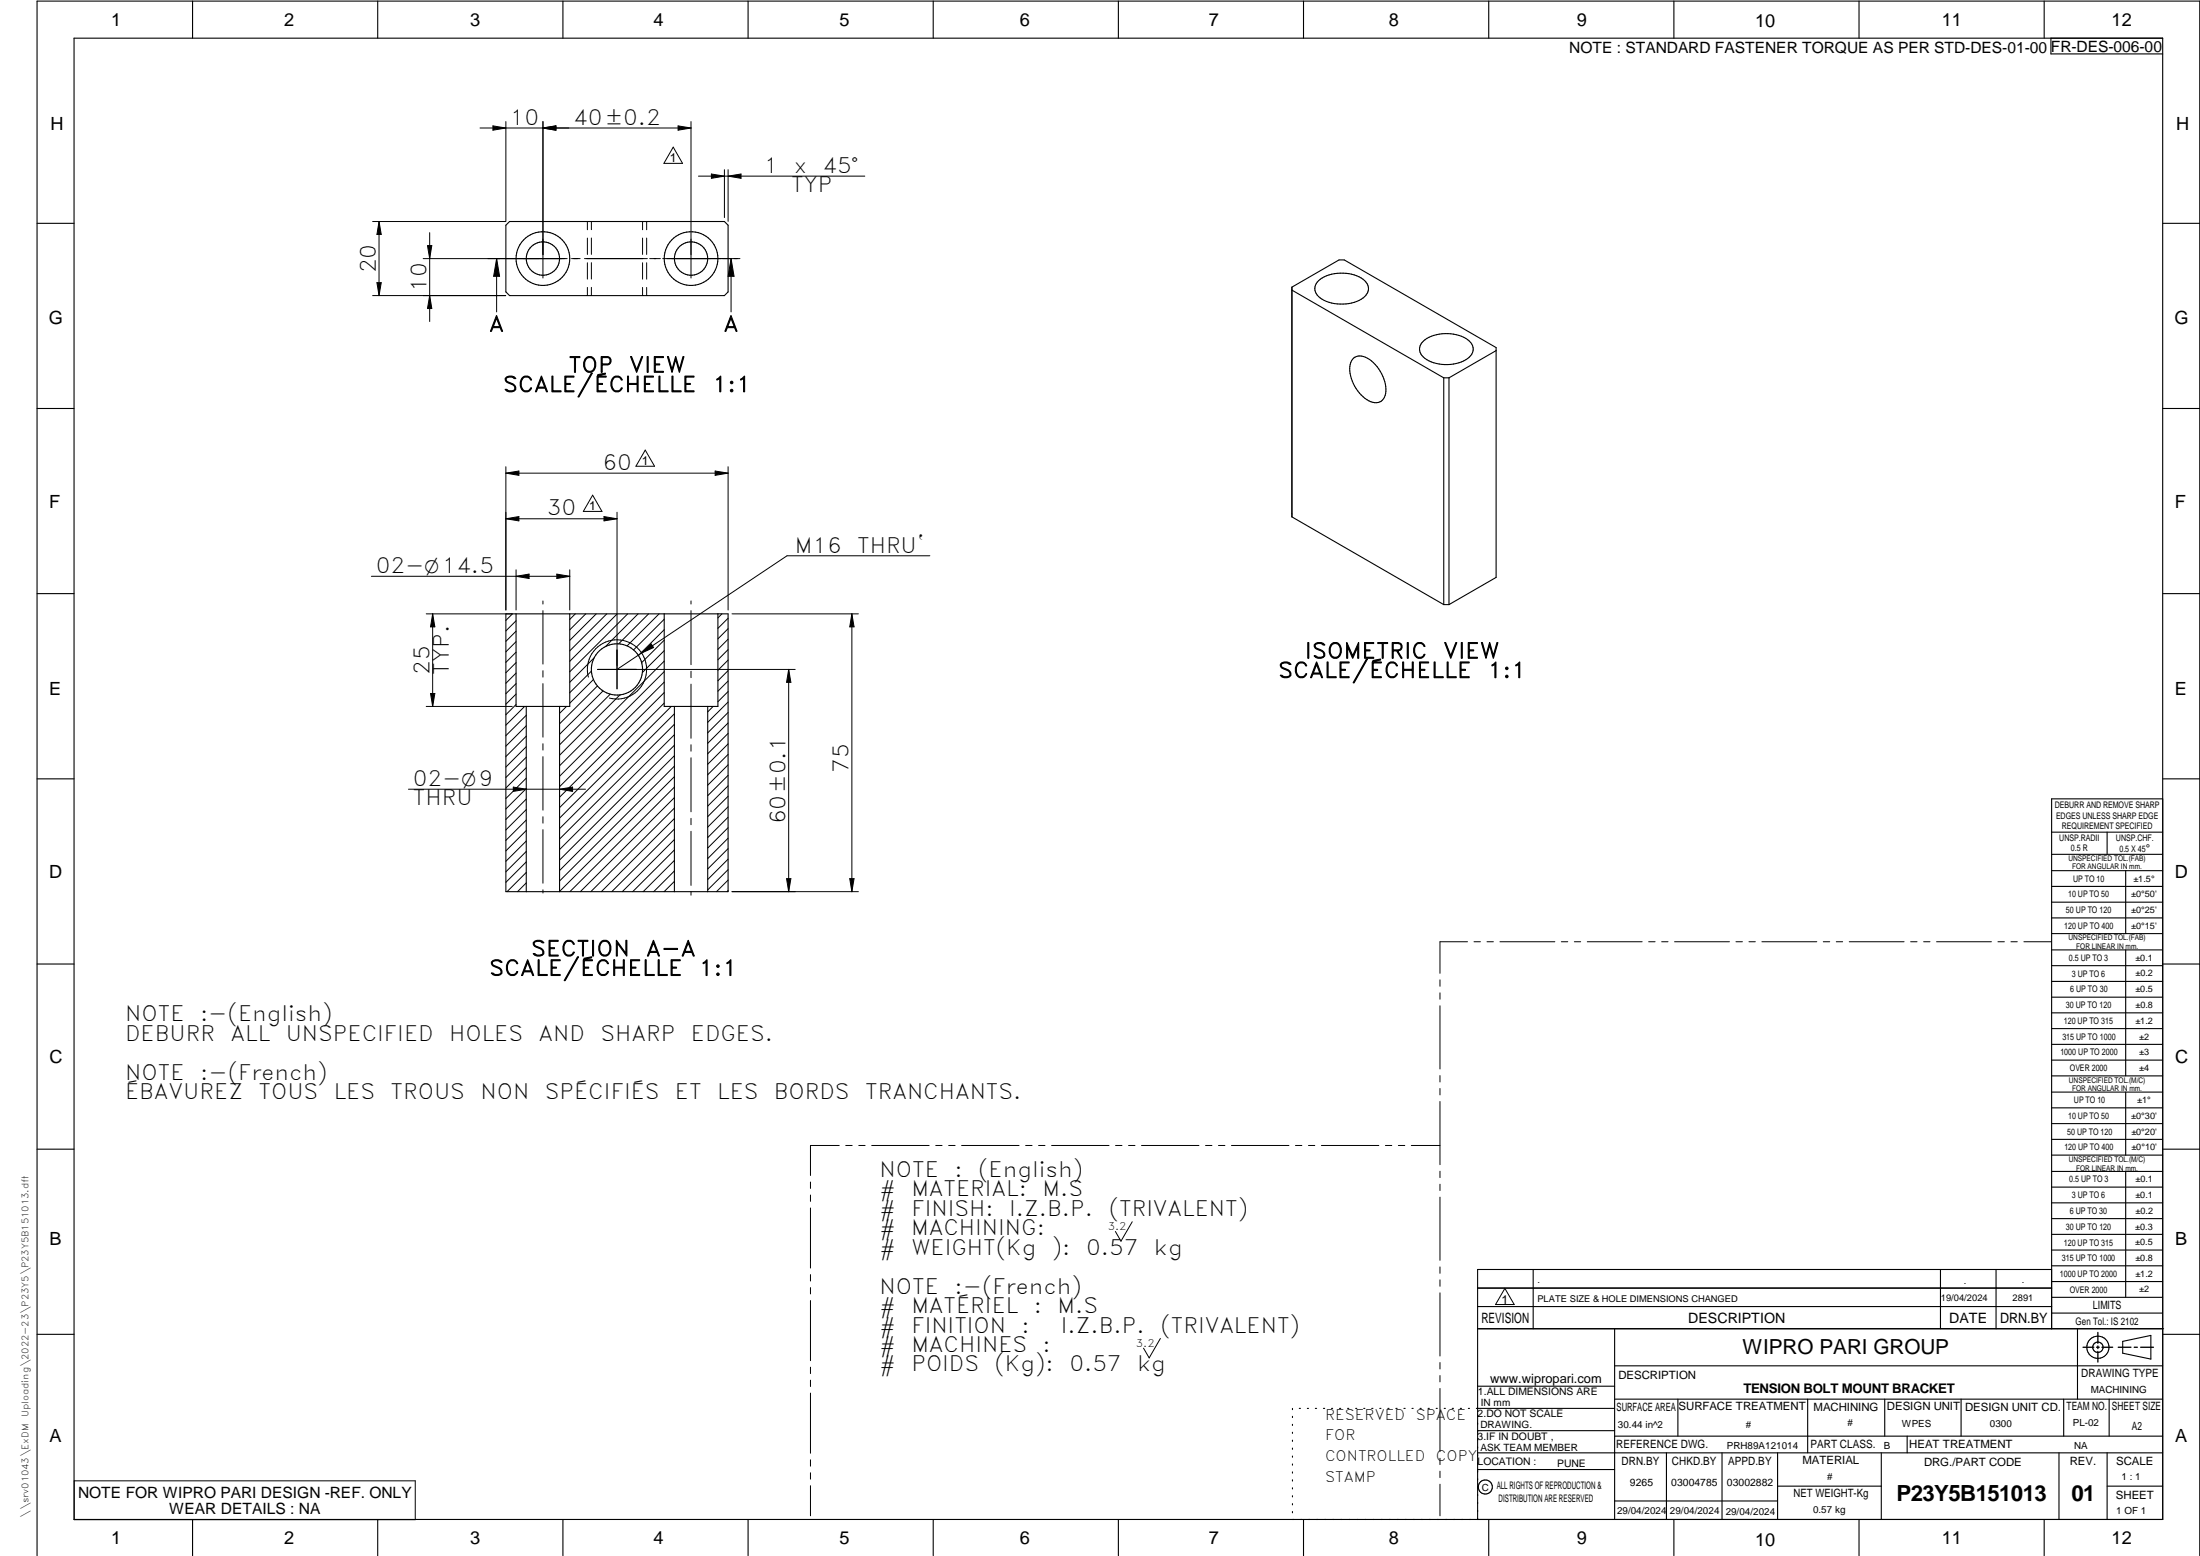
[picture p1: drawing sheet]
<svg xmlns="http://www.w3.org/2000/svg" width="594mm" height="420mm" viewBox="0 0 594 420" stroke-linecap="round" stroke-linejoin="round" font-family="sans-serif">
<g fill="none" stroke="#000" stroke-width=".3">
<path d="M20 10.3h564v400h-564zM52 .3v10M102 .3v10M152 .3v10M202 .3v10M252 .3v10M302 .3v10M352 .3v10M402 .3v10M452 .3v10M502 .3v10M552 .3v10"/>
<path d="M553.8 10.3v4.3h30.2M137.6 59.8h58l1 1v18l-1 1h-58l-1-1v-18zM10 60.3h10M348.9 78.3l41 23.7M356.1 75.8a10.6 10.6 0 0 1 12.4 0 2.97 2.97 0 0 1-.9 5 10.9 10.9 0 0 1-11.5-.7 2.77 2.77 0 0 1 0-4.3zM584 60.3h10M365.5 96.7a3.8 3.8 0 0 1 4.9 .8 10.2 10.2 0 0 1 3.7 9.2 2.79 2.79 0 0 1-4.4 1.6 10.2 10.2 0 0 1-5.1-9.9l.4-1zM384.4 92.1a10.5 10.5 0 0 1 12.4 0 2.95 2.95 0 0 1-1 5 10.4 10.4 0 0 1-11.8-1.1 2.7 2.7 0 0 1 .4-3.9zM404 94.7l-12.7 7.3M10 110.3h10M389.9 102v61.3M389.9 102h1.4"/>
<path d="M391.3 102v61.3M584 110.3h10M10 160.3h10M136.6 165.8h60v75h-60zM139.4 165.8v25h14.5v-25M179.4 165.8v25h14.5v-25M389.9 163.3l-41-23.7v-62.1l12.7-7.3h1.4l41 23.7v62l-12.7 7.4M389.9 163.3h1.4M584 160.3h10M142.1 190.8v50M151.1 190.8v50M182.1 190.8v50"/>
<path d="M191.1 190.8v50M10 210.3h10M584 215.7h-30v143.1M584 210.3h10M554 230.7h30M554 224.7h30M554 235.1h30M554 239.4h30M569 224.7v6M574 235.1v17M554 243.6h30M554 247.9h30"/>
<path d="M554 252.1h30M554 256.5h30M574 256.5v34M10 260.3h10M554 260.8h30M554 265h30M554 269.3h30M554 273.5h30M554 277.7h30M584 260.3h10M554 282h30M554 286.3h30"/>
<path d="M554 290.5h30M554 294.9h30M554 299.1h30M574 294.9v17M10 310.3h10M554 303.4h30M554 307.7h30M554 311.9h30M554 316.3h30M574 316.3v34M584 310.3h10M554 320.5h30"/>
<path d="M554 324.8h30M554 329.1h30M554 333.3h30M554 337.5h30M399 358.8h185.3M399 352.8h155M399 347.8h155M414 342.8v16M436 358.8v51.5M524 342.8v16M539 342.8v16M554 342.8h-155v67.5"/>
<path d="M554 341.8h30M554 346.1h30M554 350.3h30M554 354.6h30M561 358.8v19M10 360.3h10M399 374.3h37M436 368.8h148M436 377.8h148M453.1 377.8v10M488.1 377.8v14.5M508.9 377.8v10"/>
<path d="M529.6 377.8v10M557.3 377.8v10M569.5 377.8v10M573.2 362.2l7.6-1.6v6.4l-7.6-1.6zM584 360.3h10M349 380.3v.3M349 382.4v.4M349 384.6v.3M349 386.7v.4M349 388.9v.3M349 391v.4M349 393.2v.3"/>
<path d="M349 395.3v.3M349 397.4v.4M349 399.6v.3M350.9 380.3h.3M353 380.3h.3M355.2 380.3h.3M357.4 380.3h.3M359.6 380.3h.3M361.7 380.3h.3M363.9 380.3h.3M366.1 380.3h.3M368.3 380.3h.3"/>
<path d="M370.4 380.3h.3M372.6 380.3h.3M374.8 380.3h.3M376.9 380.3h.4M379.1 380.3h.3M381.3 380.3h.3M383.4 380.3h.4M385.6 380.3h.4M387.8 380.3h.3M390 380.3h.3M392.1 380.3h.4M394.3 380.3h.4"/>
<path d="M396.5 380.3h.3M399 396.8h37M399 392.3h185M399 386.3h37M436 387.8h148M436 380.3h-37.3M450 392.3v18M465 392.3v18M480 392.3v18M508 392.3v18M515 387.8v4.5M556 392.3v18"/>
<path d="M569 392.3v18M52 410.3v9.8M102 410.3v9.8M152 410.3v9.8M202 410.3v9.8M252 410.3v9.8M302 410.3v9.8M349 401.7v.4M349 403.9v.3M349 406v.4M349 408.2v.3M352 410.3v9.8"/>
<path d="M402 410.3v9.8M436 405.3h44M452 410.3v9.8M480 401.3h28M502 410.3v9.8M552 410.3v9.8M569 401.3h15M10 420.1v-419.8h584v419.8"/>
<circle cx="146.6" cy="69.8" r="7.3"/>
<circle cx="146.6" cy="69.8" r="4.5"/>
<circle cx="186.6" cy="69.8" r="7.3"/>
<circle cx="186.6" cy="69.8" r="4.5"/>
<circle cx="166.6" cy="180.8" r="6.9"/>
<circle cx="566.5" cy="363.8" r="1.4"/>
<circle cx="566.5" cy="363.8" r="3"/>
<circle cx="401.1" cy="401.5" r="1.91"/>
</g>
<g fill="none" stroke="#000" stroke-width=".27">
<path d="M129.6 34.6h57M133.1 34l3.5 .6-3.5 .6zM136.6 32.8v27M146.6 34.6l3.5-.6v1.2zM146.6 32.8v42.3M181.8 39.7l2.5 4.4h-5zM183.1 34l3.5 .6-3.5 .6zM186.6 32.8v42.3M100.6 59.8h36M102.4 59.8v20M102.4 59.8l.5 3.5h-1.1zM158.6 59.8v2.2"/>
<path d="M159.7 59.8v2.2M173.5 59.8v2.2M174.6 59.8v2.2M188.6 47.6h44.9M192.1 47l3.5 .6-3.5 .6zM195.6 45.8v13M196.6 45.8v14M196.6 47.6l3.5-.6v1.2zM100.6 79.8h36M101.8 76.3h1.1l-.5 3.5zM114.3 69.8h38.9M115.4 66.3h1.2l-.6 3.5z"/>
<path d="M116 62.8v24M116 79.8l.6 3.5h-1.2zM134.1 69.8l.8 4.8h-1.6zM134.1 69.8v14.4M154.3 69.8h2.3M157.8 69.8h17M158.6 64.3v4.4M158.6 71v4.4M158.6 77.6v2.2M159.7 64.3v4.4M159.7 70.9v4.5M159.7 77.6v2.2"/>
<path d="M173.5 64.3v4.4M173.5 71v4.4M173.5 77.6v2.2M174.6 64.3v4.4M174.6 71v4.4M174.6 77.6v2.2M175.4 69.8h2.9M178.9 69.8h20.9M197.4 69.8l.8 4.8h-1.6zM197.4 69.8v14.4M136.6 126v38.7M136.6 127.8l3.5-.6v1.2z"/>
<path d="M136.6 127.8h60M160 133.7l2.6 4.4h-5.1zM163.1 139.5l3.5 .6-3.5 .6zM166.6 138.3v47.7M174.2 121.5l2.6 4.4h-5.1zM193.1 127.2l3.5 .6-3.5 .6zM196.6 126v38.7M100.3 155.6h53.6M136.6 140.1l3.5-.6v1.2zM136.6 140.1h30M139.4 155.6l3.5-.6v1.2zM139.4 153.9v10.8"/>
<path d="M150.4 155l3.5 .6-3.5 .6zM153.9 153.9v10.8M251.1 150.1h-38.6l-45.9 30.7M115.1 165.8h23.2M116.8 165.8v25M116.8 165.8l.6 3.5h-1.1zM138.4 165.8l-1.8 1.7M139.4 167.6l-2.8 2.8M139.4 170.4l-2.8 2.8M139.4 173.3l-2.8 2.7M139.4 176.1l-2.8 2.8M139.4 178.9l-2.8 2.8"/>
<path d="M146.6 162.3v.8M146.6 164.9v14.4M155.4 165.8l-1.5 1.5M158.2 165.8l-4.3 4.3M160.4 177.6l-6.5 6.6M161 165.8l-7.1 7.1M163.8 165.8l-9.9 9.9M166.7 165.8l-12.8 12.8M169.5 165.8l-15.6 15.6M172.3 165.8l-8.8 8.8M173.3 176.3l2.5-2.4 .7 1zM175.1 165.8l-8.1 8.1"/>
<path d="M178 165.8l-8.7 8.6M179.4 175.7l-5.9 5.9M179.4 170l-7 7M179.4 178.5l-28.3 28.3M179.4 167.2l-8.3 8.3M179.4 172.9l-6.1 6M186.6 162.3v.8M186.6 164.9v14.6M194.9 165.8l-1 1.1M196.6 166.9l-2.7 2.8M196.6 169.8l-2.7 2.7M196.6 172.6l-2.7 2.7"/>
<path d="M196.6 175.4l-2.7 2.8M196.6 178.2l-2.7 2.8M197.7 165.8h34.1M230 165.8v75M230 165.8l.6 3.5h-1.1zM115.1 190.8h23.2M116.3 187.3h1.1l-.6 3.5zM139.4 181.8l-2.8 2.7M139.4 187.4l-2.8 2.8M139.4 190.2l-2.8 2.8M139.4 184.6l-2.8 2.7M141.7 190.8l-5.1 5"/>
<path d="M142.1 196l-5.5 5.5M142.1 198.8l-5.5 5.5M142.1 193.1l-5.5 5.5M146.6 181.1v1.7M146.6 184.6v14.5M153 190.8l-1.9 1.8M158.9 182.8a8 8 0 0 1 7-10 8 8 0 0 1 8.7 8.7 8 8 0 0 1-10.1 7M159.7 181.2l-5.8 5.8M160.2 183.5l-6.3 6.4M161.3 185.2l-10.2 10.3M161.4 180.8h53.3M162.8 186.6l-11.7 11.7"/>
<path d="M164.8 187.4l-13.7 13.7M167.4 187.6l-16.3 16.3M179.4 187l-28.3 28.3M179.4 189.8l-28.3 28.3M179.4 181.4l-28.3 28.2M179.4 184.2l-28.3 28.2M181.3 190.8l-30.2 30.1M182.1 192.7l-31 31.1M182.1 195.6l-31 31M182.1 198.4l-31 31M186.6 181.3v1.7M186.6 184.7v14.6"/>
<path d="M192.6 190.8l-1.5 1.4M196.6 181.1l-2.7 2.7M196.6 183.9l-2.7 2.7M196.6 186.7l-2.7 2.8M196.6 189.6l-5.5 5.5M196.6 192.4l-5.5 5.5M196.6 195.2l-5.5 5.5M196.6 198l-5.5 5.5M213 180.8l.6 3.5h-1.2zM213 180.8v60M110.3 213.1h47.8M138.6 212.5l3.5 .6-3.5 .6z"/>
<path d="M142.1 201.6l-5.5 5.5M142.1 210.1l-5.5 5.5M142.1 212.9l-5.5 5.5M142.1 215.8l-5.5 5.5M142.1 218.6l-5.5 5.5M142.1 204.5l-5.5 5.5M142.1 207.3l-5.5 5.5M146.6 200.8v1.7M146.6 204.3v14.5M151.1 213.1l3.5-.6v1.2zM182.1 201.2l-31 31M182.1 206.9l-31 31"/>
<path d="M182.1 209.7l-31 31M182.1 204.1l-31 31M182.1 212.5l-28.2 28.3M182.1 215.4l-25.4 25.4M182.1 218.2l-22.6 22.6M186.6 201.1v1.7M186.6 204.6v14.6M196.6 200.9l-5.5 5.5M196.6 203.7l-5.5 5.5M196.6 206.5l-5.5 5.5M196.6 209.4l-5.5 5.5M196.6 212.2l-5.5 5.5"/>
<path d="M196.6 215l-5.5 5.5M196.6 217.8l-5.5 5.6M142.1 235.6l-5.2 5.2M142.1 224.3l-5.5 5.5M142.1 232.7l-5.5 5.6M142.1 221.4l-5.5 5.5M142.1 227.1l-5.5 5.5M142.1 229.9l-5.5 5.5M142.1 238.4l-2.3 2.4M146.6 220.5v1.8M146.6 224v14.5M182.1 221l-19.7 19.8"/>
<path d="M182.1 223.9l-16.9 16.9M182.1 226.7l-14.1 14.1M182.1 229.5l-11.2 11.3M182.1 232.3l-8.4 8.5M182.1 235.2l-5.6 5.6M182.1 238l-2.8 2.8M186.6 221v1.7M186.6 224.5v14.6M196.6 237.6l-3.1 3.2M196.6 220.7l-5.5 5.5M196.6 223.5l-5.5 5.5M196.6 226.3l-5.5 5.5"/>
<path d="M196.6 229.2l-5.5 5.5M196.6 232l-5.5 5.5M196.6 234.8l-5.5 5.5M212.4 237.3h1.2l-.6 3.5zM229.5 237.3h1.1l-.6 3.5zM146.6 240.3v.8M186.6 240.8v.9M196.6 240.5l-.3 .3M197.7 240.8h34.1M396.3 254.3h-7.5v8.5M398 254.3h1.8M401.5 254.3h1.8"/>
<path d="M405 254.3h14.9M421.6 254.3h1.7M425.1 254.3h1.7M428.6 254.3h14.8M445.2 254.3h1.7M448.7 254.3h1.7M452.2 254.3h14.8M468.8 254.3h1.7M472.3 254.3h1.7M475.8 254.3h14.8M492.4 254.3h1.7M495.9 254.3h1.7"/>
<path d="M499.4 254.3h14.8M515.9 254.3h1.8M519.4 254.3h1.8M522.9 254.3h14.9M539.5 254.3h1.7M543 254.3h1.7M546.5 254.3h7.4M388.8 264.6v1.7M388.8 268.1v1.7M388.8 271.6v17M388.8 290.4v1.8M388.8 293.9v1.8"/>
<path d="M388.8 297.4v17.1M218.9 319.2v1.7M226.6 309.3h-7.7v8.1M228.4 309.3h1.7M231.9 309.3h1.7M235.4 309.3h15.5M252.7 309.3h1.7M256.2 309.3h1.7M259.7 309.3h15.5M277 309.3h1.7M280.5 309.3h1.7M284 309.3h15.5"/>
<path d="M301.2 309.3h1.8M304.8 309.3h1.7M308.2 309.3h15.6M325.5 309.3h1.8M329 309.3h1.8M332.5 309.3h15.6M349.8 309.3h1.8M353.3 309.3h1.7M356.8 309.3h15.5M374.1 309.3h1.7M377.6 309.3h1.7M381.1 309.3h7.7"/>
<path d="M388.8 316.3v1.7M388.8 319.8v1.7M218.9 322.7v1.7M218.9 326.2v16.2M305.7 329.9l-3 5.3-1.5-2.7M388.8 323.3v17M218.9 344.2v1.7M218.9 347.7v1.7M218.9 351.2v16.2M388.8 342.1v1.7M388.8 345.6v1.7M388.8 349.1v17.1"/>
<path d="M406.4 347.9l2.5 4.4h-5zM218.9 369.2v1.7M218.9 372.7v1.7M218.9 376.2v16.2M313.3 361.4l-3 5.3-1.5-2.7M388.8 367.9v1.8M388.8 371.4v1.7M388.8 374.9v17.1M20 399.9h92.1v10.5h-92.1zM218.9 394.2v1.7M218.9 397.7v1.7M388.8 393.8v1.7"/>
<path d="M388.8 397.3v1.7M218.9 401.2v8.1M388.8 400.8v8.5"/>
</g>
<path d="M566.5 359.8v2.9M562.5 363.8h2.9M566.1 363.8h.8M566.5 363.5v.7M566.5 364.9v2.9M567.6 363.8h2.9M572 363.8h3.4M576.3 363.8h.9M578.1 363.8h3.4" fill="none" stroke="#000" stroke-width=".36"/>
<g fill="#000">
<path d="M133.1 34l3.5 .6-3.5 .6zM146.6 34.6l3.5-.6v1.2zM183.1 34l3.5 .6-3.5 .6zM192.1 47l3.5 .6-3.5 .6zM196.6 47.6l3.5-.6v1.2zM102.4 59.8l.5 3.5h-1.1zM101.8 76.3h1.1l-.5 3.5zM115.4 66.3h1.2l-.6 3.5zM134.1 69.8l.8 4.8h-1.6zM197.4 69.8l.8 4.8h-1.6zM116 79.8l.6 3.5h-1.2zM136.6 127.8l3.5-.6v1.2z"/>
<path d="M136.6 140.1l3.5-.6v1.2zM163.1 139.5l3.5 .6-3.5 .6zM193.1 127.2l3.5 .6-3.5 .6zM139.4 155.6l3.5-.6v1.2zM150.4 155l3.5 .6-3.5 .6zM116.8 165.8l.6 3.5h-1.1zM173.3 176.3l2.5-2.4 .7 1zM230 165.8l.6 3.5h-1.1zM116.3 187.3h1.1l-.6 3.5zM213 180.8l.6 3.5h-1.2zM138.6 212.5l3.5 .6-3.5 .6zM151.1 213.1l3.5-.6v1.2z"/>
<path d="M212.4 237.3h1.2l-.6 3.5zM229.5 237.3h1.1l-.6 3.5z"/>
</g>
<g font-size="6">
<text x="512.1" y="405.2">P23Y5B151013</text>
<text x="559.4" y="405.2">01</text>
</g>
<g font-size="5.7">
<text x="137.7" y="33.7">10</text>
<text x="154.7" y="33.7">40±0.2</text>
<text x="206.2" y="46.7">1</text>
<text x="214.3" y="46.7">x</text>
<text x="222.1" y="46.7">45°</text>
<text x="213.7" y="51.9">TYP</text>
<text x="101.5" y="73.8" transform="rotate(-90 101.5 73.8)">20</text>
<text x="115.1" y="78.8" transform="rotate(-90 115.1 78.8)">10</text>
<text x="132.1" y="89.5">A</text>
<text x="195.4" y="89.5">A</text>
<text x="153.6" y="100.5">TOP</text>
<text x="169.9" y="100.5">VIEW</text>
<text x="135.8" y="105.8">SCALE/ÉCHELLE</text>
<text x="192.4" y="105.8">1:1</text>
<text x="162.7" y="126.9">60</text>
<text x="147.7" y="139.2">30</text>
<text x="214.6" y="149.2">M16</text>
<text x="231.5" y="149.2">THRU`</text>
<text x="101.5" y="154.7">02-O14.5</text>
<text x="352.4" y="177.8">ISOMETRIC</text>
<text x="389.8" y="177.8">VIEW</text>
<text x="116" y="182.2" transform="rotate(-90 116 182.2)">25</text>
<text x="121.2" y="182.2" transform="rotate(-90 121.2 182.2)">TYP.</text>
<text x="345.2" y="183">SCALE/ÉCHELLE</text>
<text x="401.7" y="183">1:1</text>
<text x="229.2" y="208.7" transform="rotate(-90 229.2 208.7)">75</text>
<text x="111.5" y="212.2">02-O9</text>
<text x="111.5" y="217.5">THRU</text>
<text x="212.1" y="222.6" transform="rotate(-90 212.1 222.6)">60±0.1</text>
<text x="132.1" y="263.4">SCALE/ÉCHELLE</text>
<text x="143.4" y="258.2">SECTION</text>
<text x="174.4" y="258.2">A-A</text>
<text x="188.7" y="263.4">1:1</text>
<text x="33.8" y="275.8">NOTE</text>
<text x="54" y="275.8">:-(English)</text>
<text x="33.8" y="281.1">DEBURR</text>
<text x="62.3" y="281.1">ALL</text>
<text x="77.1" y="281.1">UNSPECIFIED</text>
<text x="121.3" y="281.1">HOLES</text>
<text x="145.4" y="281.1">AND</text>
<text x="162.1" y="281.1">SHARP</text>
<text x="186.6" y="281.1">EDGES.</text>
<text x="33.8" y="291.6">NOTE</text>
<text x="54" y="291.6">:-(French)</text>
<text x="33.8" y="296.8">ÉBAVUREZ</text>
<text x="69.8" y="296.8">TOUS</text>
<text x="90.1" y="296.8">LES</text>
<text x="105.4" y="296.8">TROUS</text>
<text x="129.7" y="296.8">NON</text>
<text x="147.1" y="296.8">SPÉCIFIÉS</text>
<text x="182.3" y="296.8">ET</text>
<text x="193.7" y="296.8">LES</text>
<text x="209" y="296.8">BORDS</text>
<text x="233.6" y="296.8">TRANCHANTS.</text>
<text x="237.5" y="317.8">NOTE</text>
<text x="257.7" y="317.8">:</text>
<text x="264.2" y="317.8">(English)</text>
<text x="237.5" y="323.1">#</text>
<text x="246.1" y="323.1">MATERIAL:</text>
<text x="281.5" y="323.1">M.S</text>
<text x="237.5" y="328.3">#</text>
<text x="246.1" y="328.3">FINISH:</text>
<text x="272.5" y="328.3">I.Z.B.P.</text>
<text x="299.4" y="328.3">(TRIVALENT)</text>
<text x="237.5" y="333.6">#</text>
<text x="246.1" y="333.6">MACHINING:</text>
<text x="237.5" y="338.8">#</text>
<text x="246.1" y="338.8">WEIGHT(Kg</text>
<text x="284" y="338.8">):</text>
<text x="293.3" y="338.8">0.57</text>
<text x="311.6" y="338.8">kg</text>
<text x="237.5" y="349.3">NOTE</text>
<text x="257.7" y="349.3">:-(French)</text>
<text x="237.5" y="354.6">#</text>
<text x="237.5" y="359.8">#</text>
<text x="246.1" y="354.6">MATÉRIEL</text>
<text x="246.1" y="359.8">FINITION</text>
<text x="275.9" y="359.8">:</text>
<text x="279.2" y="354.6">:</text>
<text x="285.6" y="354.6">M.S</text>
<text x="286.5" y="359.8">I.Z.B.P.</text>
<text x="313.4" y="359.8">(TRIVALENT)</text>
<text x="237.5" y="365.1">#</text>
<text x="246.1" y="365.1">MACHINES</text>
<text x="281.6" y="365.1">:</text>
<text x="237.5" y="370.3">#</text>
<text x="246.1" y="370.3">POIDS</text>
<text x="268.6" y="370.3">(Kg):</text>
<text x="288.8" y="370.3">0.57</text>
<text x="307.1" y="370.3">kg</text>
</g>
<text font-size="5.6" x="470.5" y="365.5">WIPRO PARI GROUP</text>
<g font-size="4.9">
<text x="30" y="7">1</text>
<text x="76.7" y="7">2</text>
<text x="127" y="7">3</text>
<text x="176.5" y="7">4</text>
<text x="226.7" y="7">5</text>
<text x="275.4" y="7">6</text>
<text x="326.4" y="7">7</text>
<text x="375" y="7">8</text>
<text x="425.8" y="7">9</text>
<text x="473.9" y="7.4">10</text>
<text x="524.3" y="7">11</text>
<text x="570.2" y="7">12</text>
<text x="13.6" y="35.2">H</text>
<text x="587.6" y="35.2">H</text>
<text x="13.2" y="87.5">G</text>
<text x="587.2" y="87.5">G</text>
<text x="13.3" y="137.1">F</text>
<text x="587.3" y="137.1">F</text>
<text x="13.3" y="187.6">E</text>
<text x="587.3" y="187.6">E</text>
<text x="13.3" y="237">D</text>
<text x="587.3" y="237">D</text>
<text x="13.4" y="287.1">C</text>
<text x="587.4" y="287.1">C</text>
<text x="13.4" y="336.3">B</text>
<text x="587.4" y="336.3">B</text>
<text x="13.4" y="389.3">A</text>
<text x="587.4" y="389.3">A</text>
<text x="30" y="417">1</text>
<text x="76.7" y="417">2</text>
<text x="127" y="417">3</text>
<text x="176.5" y="417">4</text>
<text x="226.7" y="417">5</text>
<text x="275.4" y="417">6</text>
<text x="326.4" y="417">7</text>
<text x="375" y="417">8</text>
<text x="425.8" y="417">9</text>
<text x="473.9" y="417.4">10</text>
<text x="524.3" y="417">11</text>
<text x="570.2" y="417">12</text>
</g>
<g font-size="4.2">
<text x="423.7" y="14.3">NOTE : STANDARD FASTENER TORQUE AS PER STD-DES-01-00</text>
<text x="553.8" y="14">FR-DES-006-00</text>
<text x="21.1" y="404.4">NOTE FOR WIPRO PARI DESIGN -REF. ONLY</text>
<text x="45.7" y="408.9">WEAR DETAILS : NA</text>
</g>
<g font-size="3.9">
<text x="357.8" y="383.4">RESERVED</text>
<text x="382.3" y="383.4">SPACE</text>
<text x="357.8" y="388.9">FOR</text>
<text x="357.8" y="394.5">CONTROLLED</text>
<text x="387.8" y="394.5">COPY</text>
<text x="357.8" y="400.1">STAMP</text>
</g>
<g font-size="3.8">
<text x="400.1" y="357.1">REVISION</text>
<text x="455.9" y="357.1">DESCRIPTION</text>
<text x="526.4" y="357.1">DATE</text>
<text x="540.1" y="357.1">DRN.BY</text>
</g>
<text font-size="3.6" x="470.8" y="376.2">TENSION BOLT MOUNT BRACKET</text>
<text font-size="3.5" x="402.4" y="373.3">www.wipropari.com</text>
<g font-size="3.4">
<text x="180.9" y="43.8">1</text>
<text x="173.3" y="125.6">1</text>
<text x="159.1" y="137.8">1</text>
<text x="405.4" y="352">1</text>
</g>
<g font-size="3.1">
<text x="565.2" y="353.5">LIMITS</text>
<text x="562" y="371.7">DRAWING TYPE</text>
<text x="437" y="372.3">DESCRIPTION</text>
<text x="436.5" y="380.9">SURFACE AREA</text>
<text x="453.3" y="380.9">SURFACE TREATMENT</text>
<text x="489.7" y="380.9">MACHINING</text>
<text x="509.5" y="380.9">DESIGN UNIT</text>
<text x="530.6" y="380.9">DESIGN UNIT CD.</text>
<text x="558" y="380.7">TEAM NO.</text>
<text x="570.3" y="380.7">SHEET SIZE</text>
<text x="575.6" y="386.1">A2</text>
<text x="436.4" y="391.1">REFERENCE DWG.</text>
<text x="437.9" y="395.5">DRN.BY</text>
<text x="451.5" y="395.5">CHKD.BY</text>
<text x="466.6" y="395.5">APPD.BY</text>
<text x="486.7" y="395.4">MATERIAL</text>
<text x="488.9" y="391">PART CLASS.</text>
<text x="515.6" y="391">HEAT TREATMENT</text>
<text x="519.6" y="395.9">DRG./PART CODE</text>
<text x="558.9" y="395.6">REV.</text>
<text x="571.4" y="395.6">SCALE</text>
<text x="484.3" y="404.3">NET WEIGHT-Kg</text>
<text x="571.4" y="404.7">SHEET</text>
</g>
<text font-size="3" x="579.5" y="230.1">°</text>
<g font-size="2.8">
<text x="299.1" y="332.1">3.2</text>
<text x="560.5" y="357.7">Gen Tol.: IS 2102</text>
<text x="306.7" y="363.6">3.2</text>
<text x="399.1" y="376.7">1.ALL DIMENSIONS ARE</text>
<text x="399" y="382.7">2.DO NOT SCALE</text>
<text x="399" y="388.7">3.IF IN DOUBT ,</text>
<text x="399" y="395.5">LOCATION :</text>
<text x="420.5" y="396">PUNE</text>
<text x="440.2" y="401.3">9265</text>
<text x="451.3" y="401.2">03004785</text>
<text x="466.3" y="401.3">03002882</text>
<text x="404.2" y="402">ALL RIGHTS OF REPRODUCTION &amp;</text>
<text x="404.7" y="405.4">DISTRIBUTION ARE RESERVED</text>
</g>
<g font-size="2.7">
<text x="564.6" y="376.2">MACHINING</text>
<text x="399.9" y="379.7">IN mm</text>
<text x="399.8" y="385.7">DRAWING.</text>
<text x="436.9" y="385.5">30.44 in^2</text>
<text x="471.4" y="385.6">#</text>
<text x="498.9" y="385.1">#</text>
<text x="513.6" y="385.3">WPES</text>
<text x="537.3" y="385.2">0300</text>
<text x="559.7" y="385.2">PL-02</text>
<text x="399.8" y="391.8">ASK TEAM MEMBER</text>
<text x="466.3" y="391.2">PRH89A121014</text>
<text x="508.7" y="391.2">B</text>
<text x="560.1" y="391.2">NA</text>
<text x="493.4" y="399.6">#</text>
<text x="572.9" y="399.8">1 : 1</text>
<text x="400.1" y="402.5">C</text>
<text x="436.7" y="408.7">29/04/2024</text>
<text x="450.9" y="408.8">29/04/2024</text>
<text x="466" y="409">29/04/2024</text>
<text x="489.6" y="408.5">0.57 kg</text>
<text x="571.5" y="408.7">1 OF 1</text>
</g>
<g font-size="2.5">
<text x="559.2" y="229.9">0.5 R</text>
<text x="572.3" y="230.1">0.5 X 45</text>
<text x="559.4" y="323.5">3 UP TO 6</text>
<text x="558.9" y="327.8">6 UP TO 30</text>
<text x="557.8" y="332">30 UP TO 120</text>
<text x="415.2" y="346.4">.</text>
<text x="530.3" y="346.6">.</text>
<text x="545.9" y="346.4">.</text>
<text x="415.2" y="351.5">PLATE SIZE &amp; HOLE DIMENSIONS CHANGED</text>
<text x="524.1" y="351.3">19/04/2024</text>
<text x="543.5" y="351.4">2891</text>
</g>
<g font-size="2.4">
<text x="554.9" y="218.3">DEBURR AND REMOVE SHARP</text>
<text x="555.2" y="221.1">EDGES UNLESS SHARP EDGE</text>
<text x="556.1" y="227.2">UNSP.RADII</text>
<text x="556.8" y="223.8">REQUIREMENT SPECIFIED</text>
<text x="571.4" y="227">UNSP.CHF.</text>
<text x="559.8" y="238">UP TO 10</text>
<text x="576.1" y="238.1">±1.5°</text>
<text x="558.5" y="242.3">10 UP TO 50</text>
<text x="575.5" y="242.3">±0°50'</text>
<text x="557.4" y="250.8">120 UP TO 400</text>
<text x="557.9" y="246.5">50 UP TO 120</text>
<text x="575.5" y="250.8">±0°15'</text>
<text x="575.5" y="246.6">±0°25'</text>
<text x="558.7" y="259.4">0.5 UP TO 3</text>
<text x="559.5" y="263.7">3 UP TO 6</text>
<text x="576.6" y="259.4">±0.1</text>
<text x="576.6" y="263.7">±0.2</text>
<text x="559" y="268">6 UP TO 30</text>
<text x="576.6" y="268">±0.5</text>
<text x="557.9" y="272.2">30 UP TO 120</text>
<text x="576.6" y="272.2">±0.8</text>
<text x="556.9" y="280.7">315 UP TO 1000</text>
<text x="557.3" y="276.5">120 UP TO 315</text>
<text x="576.6" y="276.5">±1.2</text>
<text x="577.7" y="280.7">±2</text>
<text x="556.4" y="284.9">1000 UP TO 2000</text>
<text x="577.6" y="285">±3</text>
<text x="558.9" y="289.2">OVER 2000</text>
<text x="577.7" y="289.3">±4</text>
<text x="560" y="297.9">UP TO 10</text>
<text x="577.1" y="297.9">±1°</text>
<text x="558.5" y="302.1">10 UP TO 50</text>
<text x="575.5" y="302.2">±0°30'</text>
<text x="557.5" y="310.6">120 UP TO 400</text>
<text x="558.2" y="306.4">50 UP TO 120</text>
<text x="575.5" y="310.6">±0°10'</text>
<text x="575.5" y="306.4">±0°20'</text>
<text x="558.8" y="319.2">0.5 UP TO 3</text>
<text x="576.6" y="323.5">±0.1</text>
<text x="576.6" y="319.3">±0.1</text>
<text x="576.7" y="327.8">±0.2</text>
<text x="576.6" y="332">±0.3</text>
<text x="556.8" y="340.6">315 UP TO 1000</text>
<text x="557.3" y="336.3">120 UP TO 315</text>
<text x="576.6" y="336.3">±0.5</text>
<text x="576.6" y="340.6">±0.8</text>
<text x="556.2" y="344.8">1000 UP TO 2000</text>
<text x="576.6" y="344.8">±1.2</text>
<text x="558.9" y="349">OVER 2000</text>
<text x="577.7" y="349">±2</text>
<text x="7.7" y="382.7" transform="rotate(-90 7.7 382.7)">Uploading\2022-23\P23Y5\P23Y5B151013.dft</text>
<text x="7.7" y="409.9" transform="rotate(-90 7.7 409.9)">\\srv01043\ExDM</text>
</g>
<g font-size="2.1">
<text x="558.6" y="232.4">UNSPECIFIED TOL.(FAB)</text>
<text x="559.5" y="234.8">FOR ANGULAR IN mm.</text>
<text x="558.6" y="254">UNSPECIFIED TOL.(FAB)</text>
<text x="560.7" y="256.3">FOR LINEAR IN mm.</text>
<text x="558.7" y="292.4">UNSPECIFIED TOL.(M/C)</text>
<text x="559.6" y="294.7">FOR ANGULAR IN mm.</text>
<text x="558.7" y="313.8">UNSPECIFIED TOL.(M/C)</text>
<text x="560.6" y="316.2">FOR LINEAR IN mm.</text>
</g>
</svg>
